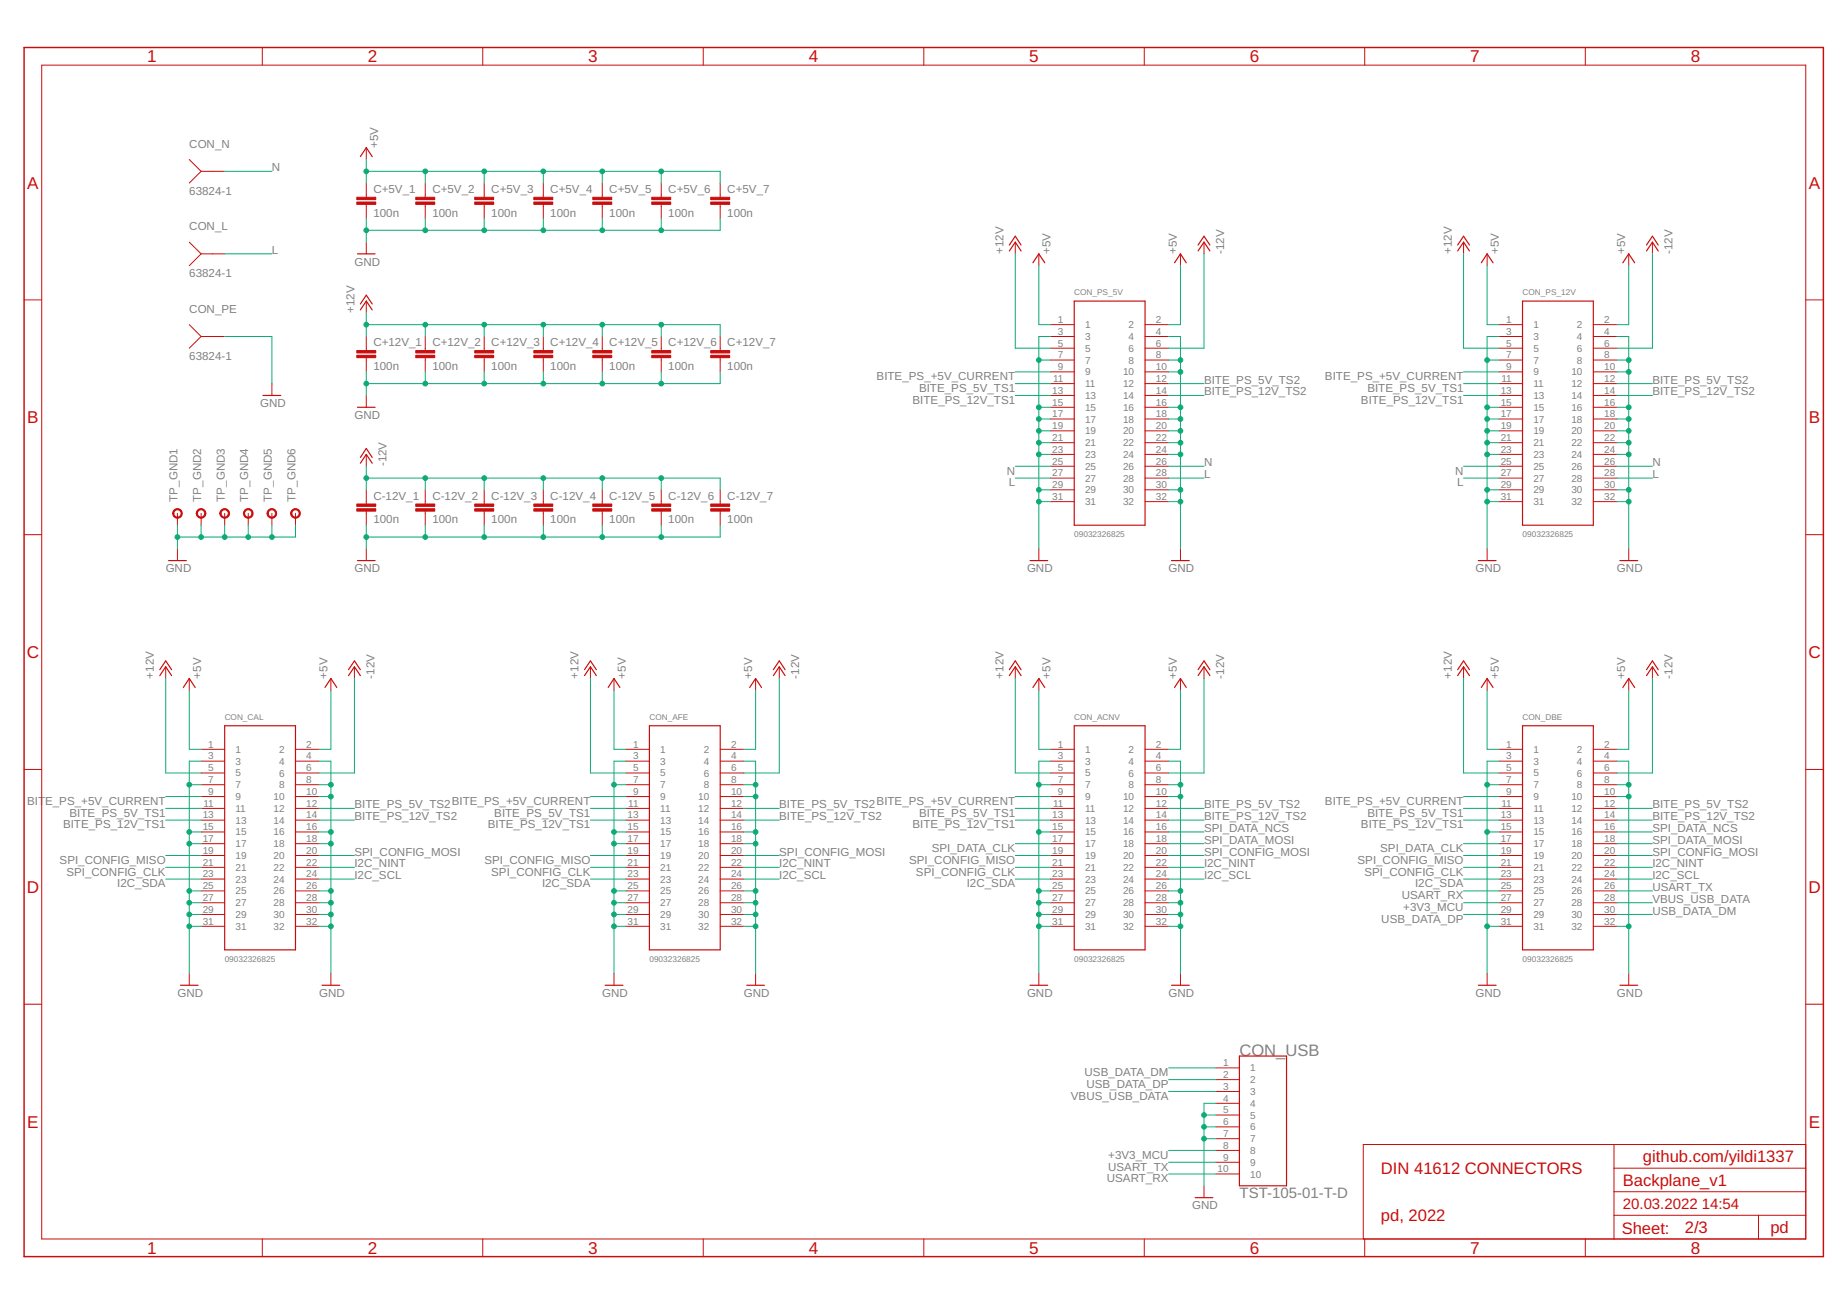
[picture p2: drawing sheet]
<svg xmlns="http://www.w3.org/2000/svg" width="297mm" height="210mm" viewBox="0 0 297 210" stroke-linecap="round" stroke-linejoin="round" font-family="sans-serif">
<g fill="none" stroke="#c90d0c" stroke-width=".16">
<path d="M6.7 10.5h283.7v188.8h-283.7zM42.2 7.6v2.9M77.6 7.6v2.9M113.1 7.6v2.9M148.6 7.6v2.9M184 7.6v2.9M219.5 7.6v2.9M255 7.6v2.9M30.4 25.7l1.9 1.9M30.4 38.9l1.9 1.9M32.3 27.6h3.8M32.3 27.6l-1.9 1.8"/>
<path d="M58.9 23.7v2M58.9 29.4v2.3M58.9 32.9v2.2M58.9 38.9v1.9M68.4 29.4v2.3M68.4 32.9v2.2M77.9 29.4v2.3M77.9 32.9v2.2M87.4 29.4v2.3M87.4 32.9v2.2M96.9 29.4v2.3M96.9 32.9v2.2"/>
<path d="M106.3 29.4v2.3M106.3 32.9v2.2M115.8 29.4v2.3M115.8 32.9v2.2M163.3 38.9v1.9M193.6 38.9v1.9M235.4 38.9v1.9M265.7 38.9v1.9M3.9 48.2h2.8M30.4 52.2l1.9 1.9M32.3 54.1h3.8M32.3 40.8h3.8"/>
<path d="M32.3 40.8l-1.9 1.9M32.3 54.1l-1.9 1.9M58.9 48.4v1.9M58.9 54.1v2.3M58.9 57.5v2.3M68.4 54.1v2.3M68.4 57.5v2.3M77.9 54.1v2.3M77.9 57.5v2.3M87.4 54.1v2.3M87.4 57.5v2.3M96.9 54.1v2.3"/>
<path d="M96.9 57.5v2.3M106.3 54.1v2.3M106.3 57.5v2.3M115.8 54.1v2.3M115.8 57.5v2.3M167.1 40.8v1.9M169 52.2h3.8M169 54.1h3.8M169 56h3.8M169 57.9h3.8M169 59.8h3.8M184.1 52.2h3.8"/>
<path d="M184.1 54.1h3.8M184.1 56h3.8M184.1 57.9h3.8M184.1 59.8h3.8M189.8 40.8v1.9M239.2 40.8v1.9M241.1 52.2h3.8M241.1 54.1h3.8M241.1 56h3.8M241.1 57.9h3.8M241.1 59.8h3.8M256.2 52.2h3.9"/>
<path d="M256.2 54.1h3.9M256.2 56h3.9M256.2 57.9h3.9M256.2 59.8h3.9M261.9 40.8v1.9M290.4 48.2h2.8M43.7 61.7v1.9M58.9 63.6v1.9M58.9 73.1v1.9M58.9 78.8v2.3M68.4 78.8v2.3M77.9 78.8v2.3"/>
<path d="M87.4 78.8v2.3M96.9 78.8v2.3M106.3 78.8v2.3M115.8 78.8v2.3M169 61.7h3.8M169 63.6h3.8M169 65.5h3.8M169 67.4h3.8M169 69.3h3.8M169 71.2h3.8M169 73.1h3.8M169 75h3.8"/>
<path d="M169 76.9h3.8M169 78.8h3.8M184.1 61.7h3.8M184.1 63.6h3.8M184.1 65.5h3.8M184.1 67.4h3.8M184.1 69.3h3.8M184.1 71.2h3.8M184.1 73.1h3.8M184.1 75h3.8M184.1 76.9h3.8M184.1 78.8h3.8"/>
<path d="M241.1 61.7h3.8M241.1 63.6h3.8M241.1 65.5h3.8M241.1 67.4h3.8M241.1 69.3h3.8M241.1 71.2h3.8M241.1 73.1h3.8M241.1 75h3.8M241.1 76.9h3.8M241.1 78.8h3.8M256.2 61.7h3.9M256.2 63.6h3.9"/>
<path d="M256.2 65.5h3.9M256.2 67.4h3.9M256.2 69.3h3.9M256.2 71.2h3.9M256.2 73.1h3.9M256.2 75h3.9M256.2 76.9h3.9M256.2 78.8h3.9M3.9 86h2.8M28.5 82.6v1.9M28.5 88.3v1.9M32.3 82.6v1.9"/>
<path d="M36.1 82.6v1.9M39.9 82.6v1.9M43.7 82.6v1.9M47.5 82.6v1.9M58.9 82.2v2.3M58.9 88.3v1.9M68.4 82.2v2.3M77.9 82.2v2.3M87.4 82.2v2.3M96.9 82.2v2.3M106.3 82.2v2.3M115.8 82.2v2.3"/>
<path d="M167.1 88.3v1.9M169 80.7h3.8M184.1 80.7h3.8M189.8 88.3v1.9M239.2 88.3v1.9M241.1 80.7h3.8M256.2 80.7h3.9M261.9 88.3v1.9M290.4 86h2.8M26.6 107.3v1.8M30.4 109.1v1.9M53.2 109.1v1.9"/>
<path d="M57 107.3v1.8M95 107.3v1.8M98.7 109.1v1.9M121.5 109.1v1.9M125.3 107.3v1.8M163.3 107.3v1.8M167.1 109.1v1.9M189.8 109.1v1.9M193.6 107.3v1.8M235.4 107.3v1.8M239.2 109.1v1.9M261.9 109.1v1.9"/>
<path d="M265.7 107.3v1.8M3.9 123.8h2.8M32.3 120.5h3.8M32.3 122.4h3.8M32.3 124.3h3.8M32.3 126.2h3.8M32.3 128.1h3.8M32.3 130h3.8M32.3 131.9h3.8M32.3 133.8h3.8M32.3 135.7h3.8M32.3 137.6h3.8"/>
<path d="M32.3 139.5h3.8M47.5 120.5h3.8M47.5 122.4h3.8M47.5 124.3h3.8M47.5 126.2h3.8M47.5 128.1h3.8M47.5 130h3.8M47.5 131.9h3.8M47.5 133.8h3.8M47.5 135.7h3.8M47.5 137.6h3.8M47.5 139.5h3.8"/>
<path d="M100.6 120.5h3.8M100.6 122.4h3.8M100.6 124.3h3.8M100.6 126.2h3.8M100.6 128.1h3.8M100.6 130h3.8M100.6 131.9h3.8M100.6 133.8h3.8M100.6 135.7h3.8M100.6 137.6h3.8M100.6 139.5h3.8M115.8 120.5h3.8"/>
<path d="M115.8 122.4h3.8M115.8 124.3h3.8M115.8 126.2h3.8M115.8 128.1h3.8M115.8 130h3.8M115.8 131.9h3.8M115.8 133.8h3.8M115.8 135.7h3.8M115.8 137.6h3.8M115.8 139.5h3.8M169 120.5h3.8M169 122.4h3.8"/>
<path d="M169 124.3h3.8M169 126.2h3.8M169 128.1h3.8M169 130h3.8M169 131.9h3.8M169 133.8h3.8M169 135.7h3.8M169 137.6h3.8M169 139.5h3.8M184.1 120.5h3.8M184.1 122.4h3.8M184.1 124.3h3.8"/>
<path d="M184.1 126.2h3.8M184.1 128.1h3.8M184.1 130h3.8M184.1 131.9h3.8M184.1 133.8h3.8M184.1 135.7h3.8M184.1 137.6h3.8M184.1 139.5h3.8M241.1 120.5h3.8M241.1 122.4h3.8M241.1 124.3h3.8M241.1 126.2h3.8"/>
<path d="M241.1 128.1h3.8M241.1 130h3.8M241.1 131.9h3.8M241.1 133.8h3.8M241.1 135.7h3.8M241.1 137.6h3.8M241.1 139.5h3.8M256.2 120.5h3.9M256.2 122.4h3.9M256.2 124.3h3.9M256.2 126.2h3.9M256.2 128.1h3.9"/>
<path d="M256.2 130h3.9M256.2 131.9h3.9M256.2 133.8h3.9M256.2 135.7h3.9M256.2 137.6h3.9M256.2 139.5h3.9M290.4 123.8h2.8M30.4 156.6v1.9M32.3 141.4h3.8M32.3 143.3h3.8M32.3 145.2h3.8M32.3 147.1h3.8"/>
<path d="M32.3 149h3.8M47.5 141.4h3.8M47.5 143.3h3.8M47.5 145.2h3.8M47.5 147.1h3.8M47.5 149h3.8M53.2 156.6v1.9M98.7 156.6v1.9M100.6 141.4h3.8M100.6 143.3h3.8M100.6 145.2h3.8M100.6 147.1h3.8"/>
<path d="M100.6 149h3.8M115.8 141.4h3.8M115.8 143.3h3.8M115.8 145.2h3.8M115.8 147.1h3.8M115.8 149h3.8M121.5 156.6v1.9M167.1 156.6v1.9M169 141.4h3.8M169 143.3h3.8M169 145.2h3.8M169 147.1h3.8"/>
<path d="M169 149h3.8M184.1 141.4h3.8M184.1 143.3h3.8M184.1 145.2h3.8M184.1 147.1h3.8M184.1 149h3.8M189.8 156.6v1.9M239.2 156.6v1.9M241.1 141.4h3.8M241.1 143.3h3.8M241.1 145.2h3.8M241.1 147.1h3.8"/>
<path d="M241.1 149h3.8M256.2 141.4h3.9M256.2 143.3h3.9M256.2 145.2h3.9M256.2 147.1h3.9M256.2 149h3.9M261.9 156.6v1.9M3.9 161.5h2.8M195.5 171.8h3.8M195.5 173.7h3.8M195.5 175.6h3.8M195.5 177.5h3.8"/>
<path d="M195.5 179.3h3.8M290.4 161.5h2.8M42.2 199.3v2.8M77.6 199.3v2.8M113.1 199.3v2.8M148.6 199.3v2.8M184 199.3v2.8M193.6 190.7v1.9M195.5 181.3h3.8M195.5 183.2h3.8M195.5 185h3.8M195.5 186.9h3.8"/>
<path d="M195.5 188.8h3.8M219.5 199.3v2.8M255 199.3v2.8M259.6 195.5h30.8M259.6 184.1v15.2M259.6 191.7h30.8M259.6 187.9h30.8M282.8 195.5v3.8M290.4 184.1h-71.2v15.2"/>
</g>
<path d="M3.9 7.6h289.3v194.5h-289.3z" fill="none" stroke="#c90d0c" stroke-width=".23"/>
<g fill="none" stroke="#c90d0c" stroke-width=".19">
<path d="M58 25.2l.9-1.5 1 1.5M162.3 39.4l1-1.4 .9 1.4M192.7 39.4l.9-1.4 1 1.4M234.4 39.4l1-1.4 .9 1.4M264.8 39.4l.9-1.4 1 1.4M57.5 40.8h2.8M58 49.8l.9-1.4 1 1.4M58 48.9l.9-1.4 1 1.4M162.3 40.4l1-1.5 .9 1.5M166.1 42.3l1-1.5 .9 1.5M172.8 48.4h11.3v36.1h-11.3zM188.9 42.3l.9-1.5 1 1.5"/>
<path d="M192.7 40.4l.9-1.5 1 1.5M234.4 40.4l1-1.5 .9 1.5M238.2 42.3l1-1.5 .9 1.5M244.9 48.4h11.3v36.1h-11.3zM261 42.3l.9-1.5 1 1.5M264.8 40.4l.9-1.5 1 1.5M42.3 63.6h2.8M57.5 65.5h2.8M58 74.5l.9-1.4 1 1.4M58 73.6l.9-1.5 1 1.5M27.1 90.2h2.9M57.5 90.2h2.8"/>
<path d="M165.7 90.2h2.8M188.4 90.2h2.9M237.7 90.2h2.9M260.5 90.2h2.9M25.7 108.7l.9-1.4 1 1.4M25.7 107.7l.9-1.4 1 1.4M29.5 110.6l.9-1.5 1 1.5M36.1 116.7h11.4v36.1h-11.4zM52.3 110.6l.9-1.5 1 1.5M56 108.7l1-1.4 1 1.4M56 107.7l1-1.4 1 1.4M94 108.7l1-1.4 .9 1.4"/>
<path d="M94 107.7l1-1.4 .9 1.4M97.8 110.6l.9-1.5 1 1.5M104.4 116.7h11.4v36.1h-11.4zM120.6 110.6l.9-1.5 1 1.5M124.4 108.7l.9-1.4 1 1.4M124.4 107.7l.9-1.4 1 1.4M162.3 108.7l1-1.4 .9 1.4M162.3 107.7l1-1.4 .9 1.4M166.1 110.6l1-1.5 .9 1.5M172.8 116.7h11.3v36.1h-11.3zM188.9 110.6l.9-1.5 1 1.5M192.7 108.7l.9-1.4 1 1.4"/>
<path d="M192.7 107.7l.9-1.4 1 1.4M234.4 108.7l1-1.4 .9 1.4M234.4 107.7l1-1.4 .9 1.4M238.2 110.6l1-1.5 .9 1.5M244.9 116.7h11.3v36.1h-11.3zM261 110.6l.9-1.5 1 1.5M264.8 108.7l.9-1.4 1 1.4M264.8 107.7l.9-1.4 1 1.4M29 158.5h2.9M51.8 158.5h2.8M97.3 158.5h2.9M120.1 158.5h2.8"/>
<path d="M165.7 158.5h2.8M188.4 158.5h2.9M237.7 158.5h2.9M260.5 158.5h2.9M199.3 169.9h7.6v20.8h-7.6zM192.2 192.6h2.9"/>
</g>
<g fill="#c90d0c" stroke="#c90d0c" stroke-width=".16">
<path d="M57.4 32.5h3v.4h-3z"/>
<path d="M57.4 31.7h3v.4h-3z"/>
<path d="M66.9 32.5h3v.4h-3z"/>
<path d="M66.9 31.7h3v.4h-3z"/>
<path d="M76.3 32.5h3.1v.4h-3.1z"/>
<path d="M76.3 31.7h3.1v.4h-3.1z"/>
<path d="M85.9 32.5h3v.4h-3z"/>
<path d="M85.9 31.7h3v.4h-3z"/>
<path d="M57.4 57.1h3v.4h-3z"/>
<path d="M57.4 56.4h3v.4h-3z"/>
<path d="M66.9 57.1h3v.4h-3z"/>
<path d="M66.9 56.4h3v.4h-3z"/>
<path d="M76.3 57.1h3.1v.4h-3.1z"/>
<path d="M76.3 56.4h3.1v.4h-3.1z"/>
<path d="M85.9 57.1h3v.4h-3z"/>
<path d="M85.9 56.4h3v.4h-3z"/>
<path d="M57.4 81.8h3v.4h-3z"/>
<path d="M57.4 81.1h3v.3h-3z"/>
<path d="M66.9 81.8h3v.4h-3z"/>
<path d="M66.9 81.1h3v.3h-3z"/>
<path d="M76.3 81.8h3.1v.4h-3.1z"/>
<path d="M76.3 81.1h3.1v.3h-3.1z"/>
<path d="M85.9 81.8h3v.4h-3z"/>
<path d="M85.9 81.1h3v.3h-3z"/>
<path d="M95.3 32.5h3.1v.4h-3.1z"/>
<path d="M95.3 31.7h3.1v.4h-3.1z"/>
<path d="M104.8 32.5h3.1v.4h-3.1z"/>
<path d="M104.8 31.7h3.1v.4h-3.1z"/>
<path d="M114.3 32.5h3v.4h-3z"/>
<path d="M114.3 31.7h3v.4h-3z"/>
<path d="M95.3 57.1h3.1v.4h-3.1z"/>
<path d="M95.3 56.4h3.1v.4h-3.1z"/>
<path d="M104.8 57.1h3.1v.4h-3.1z"/>
<path d="M104.8 56.4h3.1v.4h-3.1z"/>
<path d="M114.3 57.1h3v.4h-3z"/>
<path d="M114.3 56.4h3v.4h-3z"/>
<path d="M95.3 81.8h3.1v.4h-3.1z"/>
<path d="M95.3 81.1h3.1v.3h-3.1z"/>
<path d="M104.8 81.8h3.1v.4h-3.1z"/>
<path d="M104.8 81.1h3.1v.3h-3.1z"/>
<path d="M114.3 81.8h3v.4h-3z"/>
<path d="M114.3 81.1h3v.3h-3z"/>
</g>
<g fill="#c90d0c" stroke="#c90d0c" stroke-width=".16">
<path d="M27.9 82.1a.78 .78 0 0 1 1.3 0 .78 .78 0 0 1-.4 1.2 .78 .78 0 0 1-1-.7h.2a.6 .6 0 0 1 .8-.5 .6 .6 0 0 1 .1 1 .6 .6 0 0 1-.9-.3v-.2h-.2z" fill-rule="evenodd"/>
<path d="M31.7 82.1a.77 .77 0 0 1 1.3 .1 .77 .77 0 0 1-.5 1.1 .77 .77 0 0 1-.9-.7h.1a.59 .59 0 0 1 .9-.6 .59 .59 0 0 1 .1 1 .59 .59 0 0 1-.9-.2l-.1-.2h-.1z" fill-rule="evenodd"/>
<path d="M35.5 82.1a.78 .78 0 0 1 1.3 .1 .78 .78 0 0 1-.5 1.2 .78 .78 0 0 1-1-.8h.2a.59 .59 0 0 1 .8-.6 .59 .59 0 0 1 .2 1 .59 .59 0 0 1-.9-.2l-.1-.2h-.2z" fill-rule="evenodd"/>
<path d="M39.3 82.1a.78 .78 0 0 1 1.3 0 .78 .78 0 0 1-.4 1.2 .78 .78 0 0 1-1-.7h.1a.59 .59 0 0 1 .8-.6 .59 .59 0 0 1 .2 1 .59 .59 0 0 1-.9-.2l-.1-.2h-.1z" fill-rule="evenodd"/>
<path d="M43.1 82.1a.78 .78 0 0 1 1.3 0 .78 .78 0 0 1-.4 1.2 .78 .78 0 0 1-1.1-.7h.2a.6 .6 0 0 1 .9-.5 .6 .6 0 0 1 .1 1 .6 .6 0 0 1-.9-.3l-.1-.2h-.2z" fill-rule="evenodd"/>
<path d="M46.9 82.1a.78 .78 0 0 1 1.3 .1 .78 .78 0 0 1-.5 1.2 .78 .78 0 0 1-1-.8h.2a.59 .59 0 0 1 .8-.6 .59 .59 0 0 1 .2 1 .59 .59 0 0 1-.9-.2l-.1-.2h-.2z" fill-rule="evenodd"/>
</g>
<g fill="none" stroke="#0dab76" stroke-width=".16">
<path d="M36.1 27.6h7.6M58.9 25.7v3.7M58.9 35.1v3.8M58.9 27.6h56.9v1.8M68.4 27.6v1.8M68.4 35.1v1.9M77.9 27.6v1.8M77.9 35.1v1.9M87.4 27.6v1.8M87.4 35.1v1.9M96.9 27.6v1.8M96.9 35.1v1.9"/>
<path d="M106.3 27.6v1.8M106.3 35.1v1.9M115.8 35.1v1.9h-56.9M36.1 54.1h7.6v7.6M36.1 40.8h7.6M58.9 52.2h56.9v1.9M58.9 50.3v3.8M58.9 59.8v3.8M68.4 52.2v1.9M68.4 59.8v1.9M77.9 52.2v1.9M77.9 59.8v1.9"/>
<path d="M87.4 52.2v1.9M87.4 59.8v1.9M96.9 52.2v1.9M96.9 59.8v1.9M106.3 52.2v1.9M106.3 59.8v1.9M115.8 59.8v1.9h-56.9M163.3 59.8h5.7M163.3 40.8v15.2h5.7M167.1 42.7v9.5h1.9M167.1 57.9h1.9M169 54.1h-1.9v34.2"/>
<path d="M187.9 54.1h1.9v34.2M187.9 57.9h1.9M187.9 59.8h1.9M189.8 42.7v9.5h-1.9M193.6 40.8v15.2h-5.7M235.4 59.8h5.7M235.4 40.8v15.2h5.7M239.2 42.7v9.5h1.9M239.2 57.9h1.9M241.1 54.1h-1.9v34.2M260.1 54.1h1.8v34.2M260.1 57.9h1.8"/>
<path d="M260.1 59.8h1.8M261.9 42.7v9.5h-1.8M265.7 40.8v15.2h-5.6M58.9 75v3.8M58.9 76.9h56.9v1.9M68.4 76.9v1.9M77.9 76.9v1.9M87.4 76.9v1.9M96.9 76.9v1.9M106.3 76.9v1.9M163.3 61.7h5.7M163.3 76.9h5.7"/>
<path d="M163.3 75h5.7M163.3 63.6h5.7M167.1 78.8h1.9M167.1 73.1h1.9M167.1 71.2h1.9M167.1 69.3h1.9M167.1 67.4h1.9M167.1 65.5h1.9M187.9 78.8h1.9M187.9 73.1h1.9M187.9 71.2h1.9M187.9 69.3h1.9"/>
<path d="M187.9 67.4h1.9M187.9 65.5h1.9M187.9 61.7h5.7M187.9 76.9h5.7M187.9 75h5.7M187.9 63.6h5.7M235.4 61.7h5.7M235.4 76.9h5.7M235.4 75h5.7M235.4 63.6h5.7M239.2 78.8h1.9M239.2 73.1h1.9"/>
<path d="M239.2 71.2h1.9M239.2 69.3h1.9M239.2 67.4h1.9M239.2 65.5h1.9M260.1 78.8h1.8M260.1 73.1h1.8M260.1 71.2h1.8M260.1 69.3h1.8M260.1 67.4h1.8M260.1 65.5h1.8M260.1 61.7h5.6M260.1 76.9h5.6"/>
<path d="M260.1 75h5.6M260.1 63.6h5.6M28.5 84.5v3.8M32.3 84.5v1.9M36.1 84.5v1.9M39.9 84.5v1.9M43.7 84.5v1.9M47.5 84.5v1.9h-19M58.9 84.5v3.8M68.4 84.5v1.9M77.9 84.5v1.9M87.4 84.5v1.9"/>
<path d="M96.9 84.5v1.9M106.3 84.5v1.9M115.8 84.5v1.9h-56.9M167.1 80.7h1.9M187.9 80.7h1.9M239.2 80.7h1.9M260.1 80.7h1.8M26.6 109.1v15.2h5.7M30.4 111v9.5h1.9M53.2 111v9.5h-1.9M57 109.1v15.2h-5.7M95 109.1v15.2h5.6"/>
<path d="M98.7 111v9.5h1.9M121.5 111v9.5h-1.9M125.3 109.1v15.2h-5.7M163.3 109.1v15.2h5.7M167.1 111v9.5h1.9M189.8 111v9.5h-1.9M193.6 109.1v15.2h-5.7M235.4 109.1v15.2h5.7M239.2 111v9.5h1.9M261.9 111v9.5h-1.8M265.7 109.1v15.2h-5.6M26.6 128.1h5.7"/>
<path d="M26.6 130h5.7M26.6 131.9h5.7M26.6 139.5h5.7M26.6 137.6h5.7M30.4 126.2h1.9M30.4 135.7h1.9M30.4 133.8h1.9M32.3 122.4h-1.9v34.2M51.3 122.4h1.9v34.2M51.3 126.2h1.9M51.3 135.7h1.9M51.3 133.8h1.9"/>
<path d="M51.3 128.1h1.9M51.3 130h5.7M51.3 131.9h5.7M51.3 139.5h5.7M51.3 137.6h5.7M95 128.1h5.6M95 130h5.6M95 131.9h5.6M95 139.5h5.6M95 137.6h5.6M98.7 126.2h1.9M98.7 135.7h1.9"/>
<path d="M98.7 133.8h1.9M100.6 122.4h-1.9v34.2M119.6 122.4h1.9v34.2M119.6 126.2h1.9M119.6 135.7h1.9M119.6 133.8h1.9M119.6 128.1h1.9M119.6 130h5.7M119.6 131.9h5.7M119.6 139.5h5.7M119.6 137.6h5.7M163.3 135.7h5.7"/>
<path d="M163.3 128.1h5.7M163.3 130h5.7M163.3 131.9h5.7M163.3 139.5h5.7M163.3 137.6h5.7M167.1 126.2h1.9M167.1 133.8h1.9M169 122.4h-1.9v34.2M187.9 122.4h1.9v34.2M187.9 126.2h1.9M187.9 135.7h5.7M187.9 133.8h5.7"/>
<path d="M187.9 128.1h1.9M187.9 130h5.7M187.9 131.9h5.7M187.9 139.5h5.7M187.9 137.6h5.7M235.4 135.7h5.7M235.4 128.1h5.7M235.4 130h5.7M235.4 131.9h5.7M235.4 139.5h5.7M235.4 137.6h5.7M239.2 126.2h1.9"/>
<path d="M239.2 133.8h1.9M241.1 122.4h-1.9v34.2M260.1 122.4h1.8v34.2M260.1 126.2h1.8M260.1 135.7h5.6M260.1 133.8h5.6M260.1 128.1h1.8M260.1 130h5.6M260.1 131.9h5.6M260.1 139.5h5.6M260.1 137.6h5.6M26.6 141.4h5.7"/>
<path d="M30.4 149h1.9M30.4 143.3h1.9M30.4 145.2h1.9M30.4 147.1h1.9M51.3 149h1.9M51.3 143.3h1.9M51.3 145.2h1.9M51.3 147.1h1.9M51.3 141.4h5.7M95 141.4h5.6M98.7 149h1.9M98.7 143.3h1.9"/>
<path d="M98.7 145.2h1.9M98.7 147.1h1.9M119.6 149h1.9M119.6 143.3h1.9M119.6 145.2h1.9M119.6 147.1h1.9M119.6 141.4h5.7M163.3 141.4h5.7M167.1 149h1.9M167.1 143.3h1.9M167.1 145.2h1.9M167.1 147.1h1.9"/>
<path d="M187.9 149h1.9M187.9 143.3h1.9M187.9 145.2h1.9M187.9 147.1h1.9M187.9 141.4h5.7M235.4 143.3h5.7M235.4 145.2h5.7M235.4 147.1h5.7M235.4 141.4h5.7M239.2 149h1.9M260.1 149h1.8M260.1 143.3h5.6"/>
<path d="M260.1 145.2h5.6M260.1 147.1h5.6M260.1 141.4h5.6M187.9 171.8h7.6M187.9 173.7h7.6M187.9 175.6h7.6M193.6 179.3h1.9M195.5 177.5h-1.9v13.2M187.9 185h7.6M187.9 186.9h7.6M187.9 188.8h7.6M193.6 181.3h1.9"/>
<path d="M193.6 183.2h1.9"/>
</g>
<g fill="#0dab76" stroke="#0dab76" stroke-width=".16">
<circle cx="58.9" cy="27.6" r=".38"/>
<circle cx="68.4" cy="27.6" r=".38"/>
<circle cx="77.9" cy="27.6" r=".38"/>
<circle cx="87.4" cy="27.6" r=".38"/>
<circle cx="96.9" cy="27.6" r=".38"/>
<circle cx="106.3" cy="27.6" r=".38"/>
<circle cx="167.1" cy="78.8" r=".38"/>
<circle cx="167.1" cy="80.7" r=".38"/>
<circle cx="167.1" cy="57.9" r=".38"/>
<circle cx="167.1" cy="73.1" r=".38"/>
<circle cx="167.1" cy="71.2" r=".38"/>
<circle cx="167.1" cy="69.3" r=".38"/>
<circle cx="167.1" cy="67.4" r=".38"/>
<circle cx="167.1" cy="65.5" r=".38"/>
<circle cx="189.8" cy="80.7" r=".38"/>
<circle cx="189.8" cy="78.8" r=".38"/>
<circle cx="189.8" cy="57.9" r=".38"/>
<circle cx="189.8" cy="65.5" r=".38"/>
<circle cx="189.8" cy="67.4" r=".38"/>
<circle cx="189.8" cy="69.3" r=".38"/>
<circle cx="189.8" cy="71.2" r=".38"/>
<circle cx="189.8" cy="73.1" r=".38"/>
<circle cx="189.8" cy="59.8" r=".38"/>
<circle cx="261.9" cy="80.7" r=".38"/>
<circle cx="261.9" cy="78.8" r=".38"/>
<circle cx="261.9" cy="57.9" r=".38"/>
<circle cx="261.9" cy="65.5" r=".38"/>
<circle cx="261.9" cy="67.4" r=".38"/>
<circle cx="261.9" cy="69.3" r=".38"/>
<circle cx="261.9" cy="71.2" r=".38"/>
<circle cx="261.9" cy="73.1" r=".38"/>
<circle cx="261.9" cy="59.8" r=".38"/>
<circle cx="239.2" cy="80.7" r=".38"/>
<circle cx="239.2" cy="78.8" r=".38"/>
<circle cx="239.2" cy="57.9" r=".38"/>
<circle cx="239.2" cy="73.1" r=".38"/>
<circle cx="239.2" cy="71.2" r=".38"/>
<circle cx="239.2" cy="69.3" r=".38"/>
<circle cx="239.2" cy="67.4" r=".38"/>
<circle cx="239.2" cy="65.5" r=".38"/>
<circle cx="30.4" cy="126.2" r=".38"/>
<circle cx="30.4" cy="149" r=".38"/>
<circle cx="30.4" cy="143.3" r=".38"/>
<circle cx="30.4" cy="145.2" r=".38"/>
<circle cx="30.4" cy="147.1" r=".38"/>
<circle cx="30.4" cy="135.7" r=".38"/>
<circle cx="30.4" cy="133.8" r=".38"/>
<circle cx="53.2" cy="126.2" r=".38"/>
<circle cx="53.2" cy="149" r=".38"/>
<circle cx="53.2" cy="143.3" r=".38"/>
<circle cx="53.2" cy="145.2" r=".38"/>
<circle cx="53.2" cy="147.1" r=".38"/>
<circle cx="53.2" cy="133.8" r=".38"/>
<circle cx="53.2" cy="135.7" r=".38"/>
<circle cx="53.2" cy="128.1" r=".38"/>
<circle cx="58.9" cy="37" r=".38"/>
<circle cx="68.4" cy="37" r=".38"/>
<circle cx="77.9" cy="37" r=".38"/>
<circle cx="87.4" cy="37" r=".38"/>
<circle cx="96.9" cy="37" r=".38"/>
<circle cx="106.3" cy="37" r=".38"/>
<circle cx="58.9" cy="61.7" r=".38"/>
<circle cx="68.4" cy="61.7" r=".38"/>
<circle cx="77.9" cy="61.7" r=".38"/>
<circle cx="87.4" cy="61.7" r=".38"/>
<circle cx="96.9" cy="61.7" r=".38"/>
<circle cx="106.3" cy="61.7" r=".38"/>
<circle cx="58.9" cy="86.4" r=".38"/>
<circle cx="68.4" cy="86.4" r=".38"/>
<circle cx="77.9" cy="86.4" r=".38"/>
<circle cx="87.4" cy="86.4" r=".38"/>
<circle cx="96.9" cy="86.4" r=".38"/>
<circle cx="106.3" cy="86.4" r=".38"/>
<circle cx="98.7" cy="126.2" r=".38"/>
<circle cx="98.7" cy="149" r=".38"/>
<circle cx="98.7" cy="143.3" r=".38"/>
<circle cx="98.7" cy="145.2" r=".38"/>
<circle cx="98.7" cy="147.1" r=".38"/>
<circle cx="98.7" cy="133.8" r=".38"/>
<circle cx="98.7" cy="135.7" r=".38"/>
<circle cx="121.5" cy="126.2" r=".38"/>
<circle cx="121.5" cy="149" r=".38"/>
<circle cx="121.5" cy="143.3" r=".38"/>
<circle cx="121.5" cy="145.2" r=".38"/>
<circle cx="121.5" cy="147.1" r=".38"/>
<circle cx="121.5" cy="135.7" r=".38"/>
<circle cx="121.5" cy="133.8" r=".38"/>
<circle cx="121.5" cy="128.1" r=".38"/>
<circle cx="28.5" cy="86.4" r=".38"/>
<circle cx="32.3" cy="86.4" r=".38"/>
<circle cx="36.1" cy="86.4" r=".38"/>
<circle cx="39.9" cy="86.4" r=".38"/>
<circle cx="43.7" cy="86.4" r=".38"/>
<circle cx="239.2" cy="126.2" r=".38"/>
<circle cx="239.2" cy="149" r=".38"/>
<circle cx="239.2" cy="133.8" r=".38"/>
<circle cx="261.9" cy="126.2" r=".38"/>
<circle cx="261.9" cy="149" r=".38"/>
<circle cx="261.9" cy="128.1" r=".38"/>
<circle cx="193.6" cy="179.3" r=".38"/>
<circle cx="193.6" cy="181.3" r=".38"/>
<circle cx="193.6" cy="183.2" r=".38"/>
<circle cx="167.1" cy="126.2" r=".38"/>
<circle cx="167.1" cy="149" r=".38"/>
<circle cx="167.1" cy="147.1" r=".38"/>
<circle cx="167.1" cy="145.2" r=".38"/>
<circle cx="167.1" cy="143.3" r=".38"/>
<circle cx="167.1" cy="133.8" r=".38"/>
<circle cx="189.8" cy="126.2" r=".38"/>
<circle cx="189.8" cy="149" r=".38"/>
<circle cx="189.8" cy="143.3" r=".38"/>
<circle cx="189.8" cy="145.2" r=".38"/>
<circle cx="189.8" cy="147.1" r=".38"/>
<circle cx="189.8" cy="128.1" r=".38"/>
<circle cx="58.9" cy="52.2" r=".38"/>
<circle cx="68.4" cy="52.2" r=".38"/>
<circle cx="77.9" cy="52.2" r=".38"/>
<circle cx="87.4" cy="52.2" r=".38"/>
<circle cx="96.9" cy="52.2" r=".38"/>
<circle cx="106.3" cy="52.2" r=".38"/>
<circle cx="58.9" cy="76.9" r=".38"/>
<circle cx="68.4" cy="76.9" r=".38"/>
<circle cx="77.9" cy="76.9" r=".38"/>
<circle cx="87.4" cy="76.9" r=".38"/>
<circle cx="96.9" cy="76.9" r=".38"/>
<circle cx="106.3" cy="76.9" r=".38"/>
</g>
<g font-size="2.8" fill="#c90d0c">
<text x="23.7" y="10">1</text>
<text x="59.1" y="10">2</text>
<text x="94.6" y="10">3</text>
<text x="130.1" y="10">4</text>
<text x="165.5" y="10">5</text>
<text x="201" y="10">6</text>
<text x="236.5" y="10">7</text>
<text x="271.9" y="10">8</text>
<text x="4.4" y="30.3">A</text>
<text x="290.9" y="30.3">A</text>
<text x="4.4" y="68.1">B</text>
<text x="290.9" y="68.1">B</text>
<text x="4.3" y="105.8">C</text>
<text x="290.8" y="105.8">C</text>
<text x="4.3" y="143.6">D</text>
<text x="290.8" y="143.6">D</text>
<text x="4.4" y="181.4">E</text>
<text x="290.9" y="181.4">E</text>
<text x="23.7" y="201.7">1</text>
<text x="59.1" y="201.7">2</text>
<text x="94.6" y="201.7">3</text>
<text x="130.1" y="201.7">4</text>
<text x="165.5" y="201.7">5</text>
<text x="201" y="201.7">6</text>
<text x="236.5" y="201.7">7</text>
<text x="271.9" y="201.7">8</text>
</g>
<text font-size="2.7" fill="#808080" x="199.3" y="169.9">CON_USB</text>
<g font-size="2.7" fill="#c90d0c">
<text x="222.1" y="188.8">DIN 41612 CONNECTORS</text>
<text x="261" y="190.7">Backplane_v1</text>
<text x="264.2" y="186.9">github.com/yildi1337</text>
<text x="222.1" y="196.4">pd, 2022</text>
<text x="260.8" y="198.4">Sheet:</text>
<text x="271" y="198.3">2/3</text>
<text x="284.7" y="198.3">pd</text>
</g>
<text font-size="2.4" fill="#808080" x="199.3" y="192.6">TST-105-01-T-D</text>
<g font-size="2.4" fill="#c90d0c">
<text x="261" y="194.5">20.03.2022</text>
<text x="273.7" y="194.5">14:54</text>
</g>
<g font-size="1.9" fill="#808080">
<text x="30.4" y="23.8">CON_N</text>
<text x="60.8" y="23.8" transform="rotate(-90 60.8 23.8)">+5V</text>
<text x="43.7" y="27.6">N</text>
<text x="30.4" y="31.3">63824-1</text>
<text x="60" y="34.9">100n</text>
<text x="60" y="31.1">C+5V_1</text>
<text x="69.5" y="34.9">100n</text>
<text x="69.5" y="31.1">C+5V_2</text>
<text x="79" y="34.9">100n</text>
<text x="79" y="31.1">C+5V_3</text>
<text x="88.5" y="34.9">100n</text>
<text x="88.5" y="31.1">C+5V_4</text>
<text x="98" y="34.9">100n</text>
<text x="98" y="31.1">C+5V_5</text>
<text x="107.5" y="34.9">100n</text>
<text x="107.5" y="31.1">C+5V_6</text>
<text x="117" y="34.9">100n</text>
<text x="117" y="31.1">C+5V_7</text>
<text x="30.4" y="37">CON_L</text>
<text x="43.7" y="40.8">L</text>
<text x="161.4" y="40.8" transform="rotate(-90 161.4 40.8)">+12V</text>
<text x="169" y="40.8" transform="rotate(-90 169 40.8)">+5V</text>
<text x="189.3" y="40.8" transform="rotate(-90 189.3 40.8)">+5V</text>
<text x="196.9" y="40.8" transform="rotate(-90 196.9 40.8)">-12V</text>
<text x="233.5" y="40.8" transform="rotate(-90 233.5 40.8)">+12V</text>
<text x="241.1" y="40.8" transform="rotate(-90 241.1 40.8)">+5V</text>
<text x="261.4" y="40.8" transform="rotate(-90 261.4 40.8)">+5V</text>
<text x="269" y="40.8" transform="rotate(-90 269 40.8)">-12V</text>
<text x="30.4" y="44.6">63824-1</text>
<text x="57" y="42.7">GND</text>
<text x="30.4" y="50.3">CON_PE</text>
<text x="57" y="50.3" transform="rotate(-90 57 50.3)">+12V</text>
<text x="30.4" y="57.9">63824-1</text>
<text x="60" y="59.5">100n</text>
<text x="60" y="55.7">C+12V_1</text>
<text x="69.5" y="59.5">100n</text>
<text x="69.5" y="55.7">C+12V_2</text>
<text x="79" y="59.5">100n</text>
<text x="79" y="55.7">C+12V_3</text>
<text x="88.5" y="59.5">100n</text>
<text x="88.5" y="55.7">C+12V_4</text>
<text x="98" y="59.5">100n</text>
<text x="98" y="55.7">C+12V_5</text>
<text x="107.5" y="59.5">100n</text>
<text x="107.5" y="55.7">C+12V_6</text>
<text x="117" y="59.5">100n</text>
<text x="117" y="55.7">C+12V_7</text>
<text x="41.8" y="65.5">GND</text>
<text x="141" y="61.1">BITE_PS_+5V_CURRENT</text>
<text x="146.8" y="64.9">BITE_PS_12V_TS1</text>
<text x="147.8" y="63">BITE_PS_5V_TS1</text>
<text x="193.6" y="61.7">BITE_PS_5V_TS2</text>
<text x="193.6" y="63.6">BITE_PS_12V_TS2</text>
<text x="213.1" y="61.1">BITE_PS_+5V_CURRENT</text>
<text x="218.9" y="64.9">BITE_PS_12V_TS1</text>
<text x="219.9" y="63">BITE_PS_5V_TS1</text>
<text x="265.7" y="61.7">BITE_PS_5V_TS2</text>
<text x="265.7" y="63.6">BITE_PS_12V_TS2</text>
<text x="57" y="67.4">GND</text>
<text x="62.1" y="75" transform="rotate(-90 62.1 75)">-12V</text>
<text x="161.9" y="76.3">N</text>
<text x="193.6" y="76.9">L</text>
<text x="193.6" y="75">N</text>
<text x="234" y="76.3">N</text>
<text x="265.7" y="76.9">L</text>
<text x="265.7" y="75">N</text>
<text x="28.5" y="80.7" transform="rotate(-90 28.5 80.7)">TP_GND1</text>
<text x="32.3" y="80.7" transform="rotate(-90 32.3 80.7)">TP_GND2</text>
<text x="36.1" y="80.7" transform="rotate(-90 36.1 80.7)">TP_GND3</text>
<text x="39.9" y="80.7" transform="rotate(-90 39.9 80.7)">TP_GND4</text>
<text x="43.7" y="80.7" transform="rotate(-90 43.7 80.7)">TP_GND5</text>
<text x="47.5" y="80.7" transform="rotate(-90 47.5 80.7)">TP_GND6</text>
<text x="60" y="80.4">C-12V_1</text>
<text x="69.5" y="80.4">C-12V_2</text>
<text x="79" y="80.4">C-12V_3</text>
<text x="88.5" y="80.4">C-12V_4</text>
<text x="98" y="80.4">C-12V_5</text>
<text x="107.5" y="80.4">C-12V_6</text>
<text x="117" y="80.4">C-12V_7</text>
<text x="162.2" y="78.2">L</text>
<text x="234.3" y="78.2">L</text>
<text x="60" y="84.2">100n</text>
<text x="69.5" y="84.2">100n</text>
<text x="79" y="84.2">100n</text>
<text x="88.5" y="84.2">100n</text>
<text x="98" y="84.2">100n</text>
<text x="107.5" y="84.2">100n</text>
<text x="117" y="84.2">100n</text>
<text x="26.6" y="92.1">GND</text>
<text x="57" y="92.1">GND</text>
<text x="165.2" y="92.1">GND</text>
<text x="187.9" y="92.1">GND</text>
<text x="237.3" y="92.1">GND</text>
<text x="260" y="92.1">GND</text>
<text x="24.7" y="109.1" transform="rotate(-90 24.7 109.1)">+12V</text>
<text x="32.3" y="109.1" transform="rotate(-90 32.3 109.1)">+5V</text>
<text x="52.6" y="109.1" transform="rotate(-90 52.6 109.1)">+5V</text>
<text x="60.2" y="109.1" transform="rotate(-90 60.2 109.1)">-12V</text>
<text x="93.1" y="109.1" transform="rotate(-90 93.1 109.1)">+12V</text>
<text x="100.6" y="109.1" transform="rotate(-90 100.6 109.1)">+5V</text>
<text x="121" y="109.1" transform="rotate(-90 121 109.1)">+5V</text>
<text x="128.5" y="109.1" transform="rotate(-90 128.5 109.1)">-12V</text>
<text x="161.4" y="109.1" transform="rotate(-90 161.4 109.1)">+12V</text>
<text x="169" y="109.1" transform="rotate(-90 169 109.1)">+5V</text>
<text x="189.3" y="109.1" transform="rotate(-90 189.3 109.1)">+5V</text>
<text x="196.9" y="109.1" transform="rotate(-90 196.9 109.1)">-12V</text>
<text x="233.5" y="109.1" transform="rotate(-90 233.5 109.1)">+12V</text>
<text x="241.1" y="109.1" transform="rotate(-90 241.1 109.1)">+5V</text>
<text x="261.4" y="109.1" transform="rotate(-90 261.4 109.1)">+5V</text>
<text x="269" y="109.1" transform="rotate(-90 269 109.1)">-12V</text>
<text x="4.4" y="129.5">BIT</text>
<text x="7.3" y="129.5">E_PS_+5V_CURRENT</text>
<text x="11.2" y="131.4">BITE_PS_5V_TS1</text>
<text x="57" y="130">BITE_PS_5V_TS2</text>
<text x="57" y="131.9">BITE_PS_12V_TS2</text>
<text x="72.7" y="129.5">BITE_PS_+5V_CURRENT</text>
<text x="79.5" y="131.4">BITE_PS_5V_TS1</text>
<text x="125.3" y="130">BITE_PS_5V_TS2</text>
<text x="125.3" y="131.9">BITE_PS_12V_TS2</text>
<text x="141" y="129.5">BITE_PS_+5V_CURRENT</text>
<text x="147.8" y="131.4">BITE_PS_5V_TS1</text>
<text x="193.6" y="130">BITE_PS_5V_TS2</text>
<text x="193.6" y="131.9">BITE_PS_12V_TS2</text>
<text x="213.1" y="129.5">BITE_PS_+5V_CURRENT</text>
<text x="219.9" y="131.4">BITE_PS_5V_TS1</text>
<text x="265.7" y="130">BITE_PS_5V_TS2</text>
<text x="265.7" y="131.9">BITE_PS_12V_TS2</text>
<text x="10.1" y="133.2">BITE_PS_12V_TS1</text>
<text x="57" y="137.6">SPI_CONFIG_MOSI</text>
<text x="78.4" y="133.2">BITE_PS_12V_TS1</text>
<text x="125.3" y="137.6">SPI_CONFIG_MOSI</text>
<text x="146.8" y="133.2">BITE_PS_12V_TS1</text>
<text x="149.8" y="137">SPI_DATA_CLK</text>
<text x="193.6" y="137.6">SPI_CONFIG_MOSI</text>
<text x="193.6" y="135.7">SPI_DATA_MOSI</text>
<text x="193.6" y="133.8">SPI_DATA_NCS</text>
<text x="218.9" y="133.2">BITE_PS_12V_TS1</text>
<text x="222" y="137">SPI_DATA_CLK</text>
<text x="265.7" y="137.6">SPI_CONFIG_MOSI</text>
<text x="265.7" y="135.7">SPI_DATA_MOSI</text>
<text x="265.7" y="133.8">SPI_DATA_NCS</text>
<text x="9.6" y="138.9">SPI_CONFIG_MISO</text>
<text x="10.7" y="140.8">SPI_CONFIG_CLK</text>
<text x="18.9" y="142.7">I2C_SDA</text>
<text x="57" y="141.4">I2C_SCL</text>
<text x="57" y="139.5">I2C_NINT</text>
<text x="77.9" y="138.9">SPI_CONFIG_MISO</text>
<text x="79" y="140.8">SPI_CONFIG_CLK</text>
<text x="87.2" y="142.7">I2C_SDA</text>
<text x="125.3" y="141.4">I2C_SCL</text>
<text x="125.3" y="139.5">I2C_NINT</text>
<text x="146.2" y="138.9">SPI_CONFIG_MISO</text>
<text x="147.3" y="140.8">SPI_CONFIG_CLK</text>
<text x="155.5" y="142.7">I2C_SDA</text>
<text x="193.6" y="141.4">I2C_SCL</text>
<text x="193.6" y="139.5">I2C_NINT</text>
<text x="218.3" y="138.9">SPI_CONFIG_MISO</text>
<text x="219.4" y="140.8">SPI_CONFIG_CLK</text>
<text x="227.6" y="142.7">I2C_SDA</text>
<text x="265.7" y="143.3">USART_TX</text>
<text x="265.7" y="141.4">I2C_SCL</text>
<text x="265.7" y="139.5">I2C_NINT</text>
<text x="222.1" y="148.4">USB_DATA_DP</text>
<text x="225.4" y="144.6">USART_RX</text>
<text x="225.7" y="146.5">+3V3_MCU</text>
<text x="265.7" y="147.1">USB_DATA_DM</text>
<text x="265.7" y="145.2">VBUS_USB_DATA</text>
<text x="28.5" y="160.4">GND</text>
<text x="51.3" y="160.4">GND</text>
<text x="96.9" y="160.4">GND</text>
<text x="119.6" y="160.4">GND</text>
<text x="165.2" y="160.4">GND</text>
<text x="187.9" y="160.4">GND</text>
<text x="237.3" y="160.4">GND</text>
<text x="260" y="160.4">GND</text>
<text x="174.4" y="173.1">USB_DATA_DM</text>
<text x="172.2" y="176.9">VBUS_USB_DATA</text>
<text x="174.7" y="175">USB_DATA_DP</text>
<text x="178" y="190.2">USART_RX</text>
<text x="178.2" y="188.3">USART_TX</text>
<text x="178.2" y="186.4">+3V3_MCU</text>
<text x="191.7" y="194.5">GND</text>
</g>
<g font-size="1.6" fill="#808080">
<text x="170.1" y="52">1</text>
<text x="170.1" y="53.9">3</text>
<text x="174.5" y="52.8">1</text>
<text x="181.5" y="52.8">2</text>
<text x="185.9" y="52">2</text>
<text x="185.9" y="53.9">4</text>
<text x="242.2" y="52">1</text>
<text x="242.2" y="53.9">3</text>
<text x="246.6" y="52.8">1</text>
<text x="253.6" y="52.8">2</text>
<text x="258" y="52">2</text>
<text x="258" y="53.9">4</text>
<text x="170.1" y="55.8">5</text>
<text x="170.1" y="57.6">7</text>
<text x="170.1" y="59.5">9</text>
<text x="174.5" y="54.7">3</text>
<text x="174.5" y="56.6">5</text>
<text x="174.5" y="58.5">7</text>
<text x="181.5" y="54.7">4</text>
<text x="181.5" y="56.6">6</text>
<text x="181.5" y="58.5">8</text>
<text x="185.9" y="55.8">6</text>
<text x="185.9" y="57.6">8</text>
<text x="185.9" y="59.5">10</text>
<text x="242.2" y="55.8">5</text>
<text x="242.2" y="57.6">7</text>
<text x="242.2" y="59.5">9</text>
<text x="246.6" y="54.7">3</text>
<text x="246.6" y="56.6">5</text>
<text x="246.6" y="58.5">7</text>
<text x="253.6" y="54.7">4</text>
<text x="253.6" y="56.6">6</text>
<text x="253.6" y="58.5">8</text>
<text x="258" y="55.8">6</text>
<text x="258" y="57.6">8</text>
<text x="258" y="59.5">10</text>
<text x="169.2" y="63.3">13</text>
<text x="169.2" y="65.2">15</text>
<text x="169.4" y="61.4">11</text>
<text x="174.5" y="60.4">9</text>
<text x="174.5" y="62.3">11</text>
<text x="174.5" y="64.2">13</text>
<text x="180.6" y="60.4">10</text>
<text x="180.6" y="62.3">12</text>
<text x="180.6" y="64.2">14</text>
<text x="185.9" y="61.4">12</text>
<text x="185.9" y="63.3">14</text>
<text x="185.9" y="65.2">16</text>
<text x="241.3" y="63.3">13</text>
<text x="241.3" y="65.2">15</text>
<text x="241.5" y="61.4">11</text>
<text x="246.6" y="60.4">9</text>
<text x="246.6" y="62.3">11</text>
<text x="246.6" y="64.2">13</text>
<text x="252.7" y="60.4">10</text>
<text x="252.7" y="62.3">12</text>
<text x="252.7" y="64.2">14</text>
<text x="258" y="61.4">12</text>
<text x="258" y="63.3">14</text>
<text x="258" y="65.2">16</text>
<text x="169.2" y="67.1">17</text>
<text x="169.2" y="69">19</text>
<text x="169.2" y="70.9">21</text>
<text x="174.5" y="66.1">15</text>
<text x="174.5" y="68">17</text>
<text x="174.5" y="69.9">19</text>
<text x="174.5" y="71.8">21</text>
<text x="180.6" y="66.1">16</text>
<text x="180.6" y="68">18</text>
<text x="180.6" y="69.9">20</text>
<text x="180.6" y="71.8">22</text>
<text x="185.9" y="67.1">18</text>
<text x="185.9" y="69">20</text>
<text x="185.9" y="70.9">22</text>
<text x="241.3" y="67.1">17</text>
<text x="241.3" y="69">19</text>
<text x="241.3" y="70.9">21</text>
<text x="246.6" y="66.1">15</text>
<text x="246.6" y="68">17</text>
<text x="246.6" y="69.9">19</text>
<text x="246.6" y="71.8">21</text>
<text x="252.7" y="66.1">16</text>
<text x="252.7" y="68">18</text>
<text x="252.7" y="69.9">20</text>
<text x="252.7" y="71.8">22</text>
<text x="258" y="67.1">18</text>
<text x="258" y="69">20</text>
<text x="258" y="70.9">22</text>
<text x="169.2" y="72.8">23</text>
<text x="169.2" y="74.7">25</text>
<text x="169.2" y="76.6">27</text>
<text x="174.5" y="73.7">23</text>
<text x="174.5" y="75.6">25</text>
<text x="174.5" y="77.5">27</text>
<text x="180.6" y="73.7">24</text>
<text x="180.6" y="75.6">26</text>
<text x="180.6" y="77.5">28</text>
<text x="185.9" y="72.8">24</text>
<text x="185.9" y="74.7">26</text>
<text x="185.9" y="76.6">28</text>
<text x="241.3" y="72.8">23</text>
<text x="241.3" y="74.7">25</text>
<text x="241.3" y="76.6">27</text>
<text x="246.6" y="73.7">23</text>
<text x="246.6" y="75.6">25</text>
<text x="246.6" y="77.5">27</text>
<text x="252.7" y="73.7">24</text>
<text x="252.7" y="75.6">26</text>
<text x="252.7" y="77.5">28</text>
<text x="258" y="72.8">24</text>
<text x="258" y="74.7">26</text>
<text x="258" y="76.6">28</text>
<text x="169.2" y="78.5">29</text>
<text x="169.2" y="80.4">31</text>
<text x="174.5" y="79.4">29</text>
<text x="174.5" y="81.3">31</text>
<text x="180.6" y="79.4">30</text>
<text x="180.6" y="81.3">32</text>
<text x="185.9" y="78.5">30</text>
<text x="185.9" y="80.4">32</text>
<text x="241.3" y="78.5">29</text>
<text x="241.3" y="80.4">31</text>
<text x="246.6" y="79.4">29</text>
<text x="246.6" y="81.3">31</text>
<text x="252.7" y="79.4">30</text>
<text x="252.7" y="81.3">32</text>
<text x="258" y="78.5">30</text>
<text x="258" y="80.4">32</text>
<text x="33.5" y="120.3">1</text>
<text x="33.5" y="122.2">3</text>
<text x="33.5" y="124.1">5</text>
<text x="33.5" y="126">7</text>
<text x="37.9" y="121.1">1</text>
<text x="37.9" y="123">3</text>
<text x="37.9" y="124.9">5</text>
<text x="44.9" y="121.1">2</text>
<text x="44.9" y="123">4</text>
<text x="44.9" y="124.9">6</text>
<text x="49.3" y="120.3">2</text>
<text x="49.3" y="122.2">4</text>
<text x="49.3" y="124.1">6</text>
<text x="49.3" y="126">8</text>
<text x="101.8" y="120.3">1</text>
<text x="101.8" y="122.2">3</text>
<text x="101.8" y="124.1">5</text>
<text x="101.8" y="126">7</text>
<text x="106.2" y="121.1">1</text>
<text x="106.2" y="123">3</text>
<text x="106.2" y="124.9">5</text>
<text x="113.2" y="121.1">2</text>
<text x="113.2" y="123">4</text>
<text x="113.2" y="124.9">6</text>
<text x="117.6" y="120.3">2</text>
<text x="117.6" y="122.2">4</text>
<text x="117.6" y="124.1">6</text>
<text x="117.6" y="126">8</text>
<text x="170.1" y="120.3">1</text>
<text x="170.1" y="122.2">3</text>
<text x="170.1" y="124.1">5</text>
<text x="170.1" y="126">7</text>
<text x="174.5" y="121.1">1</text>
<text x="174.5" y="123">3</text>
<text x="174.5" y="124.9">5</text>
<text x="181.5" y="121.1">2</text>
<text x="181.5" y="123">4</text>
<text x="181.5" y="124.9">6</text>
<text x="185.9" y="120.3">2</text>
<text x="185.9" y="122.2">4</text>
<text x="185.9" y="124.1">6</text>
<text x="185.9" y="126">8</text>
<text x="242.2" y="120.3">1</text>
<text x="242.2" y="122.2">3</text>
<text x="242.2" y="124.1">5</text>
<text x="242.2" y="126">7</text>
<text x="246.6" y="121.1">1</text>
<text x="246.6" y="123">3</text>
<text x="246.6" y="124.9">5</text>
<text x="253.6" y="121.1">2</text>
<text x="253.6" y="123">4</text>
<text x="253.6" y="124.9">6</text>
<text x="258" y="120.3">2</text>
<text x="258" y="122.2">4</text>
<text x="258" y="124.1">6</text>
<text x="258" y="126">8</text>
<text x="32.6" y="131.6">13</text>
<text x="32.7" y="129.8">11</text>
<text x="33.5" y="127.9">9</text>
<text x="37.9" y="126.8">7</text>
<text x="37.9" y="128.7">9</text>
<text x="37.9" y="130.6">11</text>
<text x="44" y="128.7">10</text>
<text x="44" y="130.6">12</text>
<text x="44.9" y="126.8">8</text>
<text x="49.3" y="127.9">10</text>
<text x="49.3" y="129.8">12</text>
<text x="49.3" y="131.6">14</text>
<text x="100.9" y="131.6">13</text>
<text x="101" y="129.8">11</text>
<text x="101.8" y="127.9">9</text>
<text x="106.2" y="126.8">7</text>
<text x="106.2" y="128.7">9</text>
<text x="106.2" y="130.6">11</text>
<text x="112.3" y="128.7">10</text>
<text x="112.3" y="130.6">12</text>
<text x="113.2" y="126.8">8</text>
<text x="117.6" y="127.9">10</text>
<text x="117.6" y="129.8">12</text>
<text x="117.6" y="131.6">14</text>
<text x="169.2" y="131.6">13</text>
<text x="169.4" y="129.8">11</text>
<text x="170.1" y="127.9">9</text>
<text x="174.5" y="126.8">7</text>
<text x="174.5" y="128.7">9</text>
<text x="174.5" y="130.6">11</text>
<text x="180.6" y="128.7">10</text>
<text x="180.6" y="130.6">12</text>
<text x="181.5" y="126.8">8</text>
<text x="185.9" y="127.9">10</text>
<text x="185.9" y="129.8">12</text>
<text x="185.9" y="131.6">14</text>
<text x="241.3" y="131.6">13</text>
<text x="241.5" y="129.8">11</text>
<text x="242.2" y="127.9">9</text>
<text x="246.6" y="126.8">7</text>
<text x="246.6" y="128.7">9</text>
<text x="246.6" y="130.6">11</text>
<text x="252.7" y="128.7">10</text>
<text x="252.7" y="130.6">12</text>
<text x="253.6" y="126.8">8</text>
<text x="258" y="127.9">10</text>
<text x="258" y="129.8">12</text>
<text x="258" y="131.6">14</text>
<text x="32.6" y="133.5">15</text>
<text x="32.6" y="135.4">17</text>
<text x="32.6" y="137.3">19</text>
<text x="37.9" y="132.5">13</text>
<text x="37.9" y="134.4">15</text>
<text x="37.9" y="136.3">17</text>
<text x="44" y="132.5">14</text>
<text x="44" y="134.4">16</text>
<text x="44" y="136.3">18</text>
<text x="49.3" y="133.5">16</text>
<text x="49.3" y="135.4">18</text>
<text x="49.3" y="137.3">20</text>
<text x="100.9" y="133.5">15</text>
<text x="100.9" y="135.4">17</text>
<text x="100.9" y="137.3">19</text>
<text x="106.2" y="132.5">13</text>
<text x="106.2" y="134.4">15</text>
<text x="106.2" y="136.3">17</text>
<text x="112.3" y="132.5">14</text>
<text x="112.3" y="134.4">16</text>
<text x="112.3" y="136.3">18</text>
<text x="117.6" y="133.5">16</text>
<text x="117.6" y="135.4">18</text>
<text x="117.6" y="137.3">20</text>
<text x="169.2" y="133.5">15</text>
<text x="169.2" y="135.4">17</text>
<text x="169.2" y="137.3">19</text>
<text x="174.5" y="132.5">13</text>
<text x="174.5" y="134.4">15</text>
<text x="174.5" y="136.3">17</text>
<text x="180.6" y="132.5">14</text>
<text x="180.6" y="134.4">16</text>
<text x="180.6" y="136.3">18</text>
<text x="185.9" y="133.5">16</text>
<text x="185.9" y="135.4">18</text>
<text x="185.9" y="137.3">20</text>
<text x="241.3" y="133.5">15</text>
<text x="241.3" y="135.4">17</text>
<text x="241.3" y="137.3">19</text>
<text x="246.6" y="132.5">13</text>
<text x="246.6" y="134.4">15</text>
<text x="246.6" y="136.3">17</text>
<text x="252.7" y="132.5">14</text>
<text x="252.7" y="134.4">16</text>
<text x="252.7" y="136.3">18</text>
<text x="258" y="133.5">16</text>
<text x="258" y="135.4">18</text>
<text x="258" y="137.3">20</text>
<text x="32.6" y="139.2">21</text>
<text x="32.6" y="141.1">23</text>
<text x="32.6" y="143">25</text>
<text x="37.9" y="138.2">19</text>
<text x="37.9" y="140.1">21</text>
<text x="37.9" y="142">23</text>
<text x="37.9" y="143.9">25</text>
<text x="44" y="138.2">20</text>
<text x="44" y="140.1">22</text>
<text x="44" y="142">24</text>
<text x="44" y="143.9">26</text>
<text x="49.3" y="139.2">22</text>
<text x="49.3" y="141.1">24</text>
<text x="49.3" y="143">26</text>
<text x="100.9" y="139.2">21</text>
<text x="100.9" y="141.1">23</text>
<text x="100.9" y="143">25</text>
<text x="106.2" y="138.2">19</text>
<text x="106.2" y="140.1">21</text>
<text x="106.2" y="142">23</text>
<text x="106.2" y="143.9">25</text>
<text x="112.3" y="138.2">20</text>
<text x="112.3" y="140.1">22</text>
<text x="112.3" y="142">24</text>
<text x="112.3" y="143.9">26</text>
<text x="117.6" y="139.2">22</text>
<text x="117.6" y="141.1">24</text>
<text x="117.6" y="143">26</text>
<text x="169.2" y="139.2">21</text>
<text x="169.2" y="141.1">23</text>
<text x="169.2" y="143">25</text>
<text x="174.5" y="138.2">19</text>
<text x="174.5" y="140.1">21</text>
<text x="174.5" y="142">23</text>
<text x="174.5" y="143.9">25</text>
<text x="180.6" y="138.2">20</text>
<text x="180.6" y="140.1">22</text>
<text x="180.6" y="142">24</text>
<text x="180.6" y="143.9">26</text>
<text x="185.9" y="139.2">22</text>
<text x="185.9" y="141.1">24</text>
<text x="185.9" y="143">26</text>
<text x="241.3" y="139.2">21</text>
<text x="241.3" y="141.1">23</text>
<text x="241.3" y="143">25</text>
<text x="246.6" y="138.2">19</text>
<text x="246.6" y="140.1">21</text>
<text x="246.6" y="142">23</text>
<text x="246.6" y="143.9">25</text>
<text x="252.7" y="138.2">20</text>
<text x="252.7" y="140.1">22</text>
<text x="252.7" y="142">24</text>
<text x="252.7" y="143.9">26</text>
<text x="258" y="139.2">22</text>
<text x="258" y="141.1">24</text>
<text x="258" y="143">26</text>
<text x="32.6" y="144.9">27</text>
<text x="32.6" y="146.8">29</text>
<text x="32.6" y="148.7">31</text>
<text x="37.9" y="145.8">27</text>
<text x="37.9" y="147.7">29</text>
<text x="37.9" y="149.6">31</text>
<text x="44" y="145.8">28</text>
<text x="44" y="147.7">30</text>
<text x="44" y="149.6">32</text>
<text x="49.3" y="144.9">28</text>
<text x="49.3" y="146.8">30</text>
<text x="49.3" y="148.7">32</text>
<text x="100.9" y="144.9">27</text>
<text x="100.9" y="146.8">29</text>
<text x="100.9" y="148.7">31</text>
<text x="106.2" y="145.8">27</text>
<text x="106.2" y="147.7">29</text>
<text x="106.2" y="149.6">31</text>
<text x="112.3" y="145.8">28</text>
<text x="112.3" y="147.7">30</text>
<text x="112.3" y="149.6">32</text>
<text x="117.6" y="144.9">28</text>
<text x="117.6" y="146.8">30</text>
<text x="117.6" y="148.7">32</text>
<text x="169.2" y="144.9">27</text>
<text x="169.2" y="146.8">29</text>
<text x="169.2" y="148.7">31</text>
<text x="174.5" y="145.8">27</text>
<text x="174.5" y="147.7">29</text>
<text x="174.5" y="149.6">31</text>
<text x="180.6" y="145.8">28</text>
<text x="180.6" y="147.7">30</text>
<text x="180.6" y="149.6">32</text>
<text x="185.9" y="144.9">28</text>
<text x="185.9" y="146.8">30</text>
<text x="185.9" y="148.7">32</text>
<text x="241.3" y="144.9">27</text>
<text x="241.3" y="146.8">29</text>
<text x="241.3" y="148.7">31</text>
<text x="246.6" y="145.8">27</text>
<text x="246.6" y="147.7">29</text>
<text x="246.6" y="149.6">31</text>
<text x="252.7" y="145.8">28</text>
<text x="252.7" y="147.7">30</text>
<text x="252.7" y="149.6">32</text>
<text x="258" y="144.9">28</text>
<text x="258" y="146.8">30</text>
<text x="258" y="148.7">32</text>
<text x="196.7" y="171.5">1</text>
<text x="196.7" y="173.4">2</text>
<text x="201.1" y="172.3">1</text>
<text x="196.7" y="175.3">3</text>
<text x="196.7" y="177.2">4</text>
<text x="196.7" y="179.1">5</text>
<text x="201.1" y="174.2">2</text>
<text x="201.1" y="176.1">3</text>
<text x="201.1" y="178">4</text>
<text x="201.1" y="179.9">5</text>
<text x="196.7" y="181">6</text>
<text x="196.7" y="182.9">7</text>
<text x="196.7" y="184.8">8</text>
<text x="201.1" y="181.8">6</text>
<text x="201.1" y="183.7">7</text>
<text x="201.1" y="185.6">8</text>
<text x="195.8" y="188.6">10</text>
<text x="196.7" y="186.7">9</text>
<text x="201.1" y="187.5">9</text>
<text x="201.1" y="189.4">10</text>
</g>
<g font-size="1.3" fill="#808080">
<text x="172.8" y="47.5">CON_PS_5V</text>
<text x="244.9" y="47.5">CON_PS_12V</text>
<text x="172.8" y="86.4">09032326825</text>
<text x="244.9" y="86.4">09032326825</text>
<text x="36.1" y="115.8">CON_CAL</text>
<text x="104.4" y="115.8">CON_AFE</text>
<text x="172.8" y="115.8">CON_ACNV</text>
<text x="244.9" y="115.8">CON_DBE</text>
<text x="36.1" y="154.7">09032326825</text>
<text x="104.4" y="154.7">09032326825</text>
<text x="172.8" y="154.7">09032326825</text>
<text x="244.9" y="154.7">09032326825</text>
</g>
</svg>
